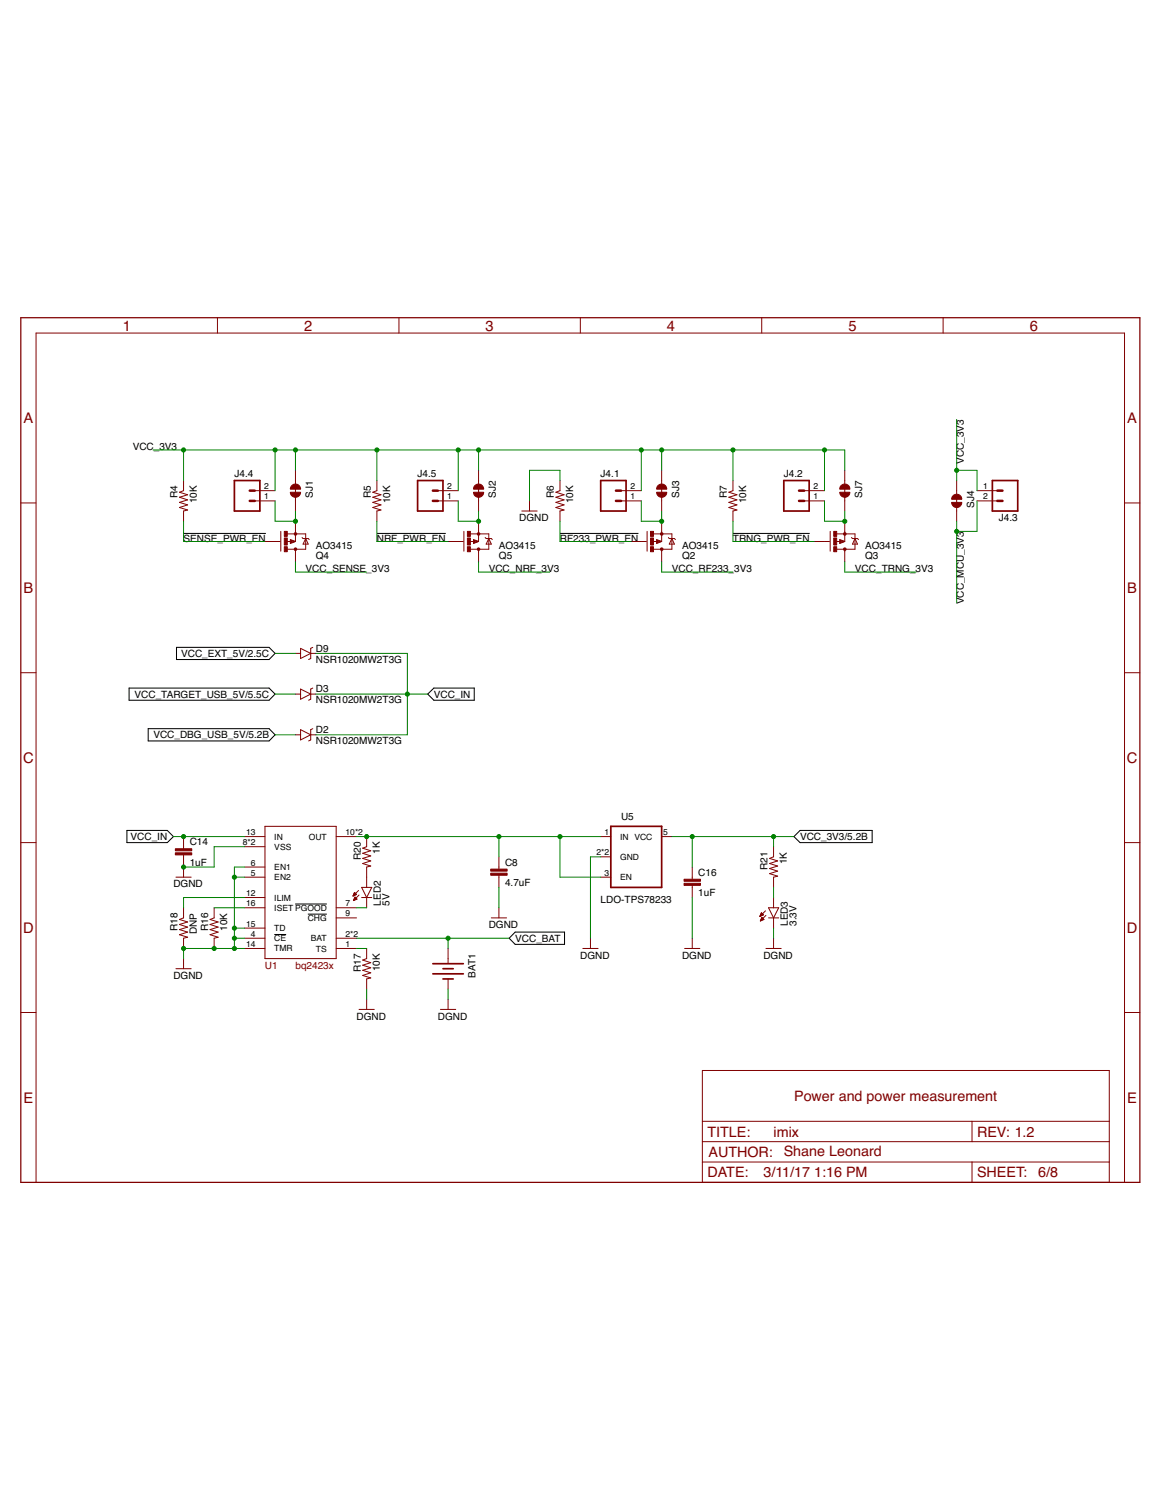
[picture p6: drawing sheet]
<svg xmlns="http://www.w3.org/2000/svg" width="216mm" height="279mm" viewBox="0 0 216 279" stroke-linecap="round" stroke-linejoin="round" font-family="sans-serif">
<g fill="none" stroke="#000" stroke-width=".19">
<path d="M34.2 99.3h15.3M70.1 99.3h12.9M104.2 99.3h14.6M136.4 99.3h14.3M24 128.1h26.1l1.1 1.1-1.1 1.1h-26.1zM27.6 135.6h22.5l1.1 1.2-1.1 1.1h-22.5zM32.9 120.5h17.2l1.1 1.1-1.1 1.2h-17.2zM79.6 129.2l1.2-1.1h7.5v2.2h-7.5zM23.6 154.6h7.5l1.2 1.1-1.2 1.1h-7.5zM147.8 155.7l1.1-1.1h13.4v2.2h-13.4zM51.1 173.9h2.2M54.9 168.3h5.9"/>
<path d="M57.3 170.2h3.5M95.9 173.5h9.2v2.3h-9.2l-1.1-1.2z"/>
</g>
<path d="M43.6 89.5h4.8v5.6h-4.8zM77.7 89.5h4.7v5.6h-4.7zM111.8 89.5h4.7v5.6h-4.7zM145.9 89.5h4.7v5.6h-4.7zM184.7 89.5h4.7v5.6h-4.7zM113.7 153.8h9.4v11.4h-9.4zM80.6 179.4h5.6M80.6 181.3h5.6M82.4 180.3h1.9M82.4 182.2h1.9" fill="none" stroke="#800000" stroke-width=".32"/>
<g fill="none" stroke="#800000" stroke-width=".19">
<path d="M40.5 59.1v2.9M74.3 59.1v2.9M108 59.1v2.9M141.8 59.1v2.9M175.5 59.1v2.9M3.9 93.6h2.8M34.2 89.5v1.8l-.8 .3 1.5 .5-1.5 .5 1.5 .4-1.5 .5 1.5 .5-1.5 .5 1.5 .4-.7 .2v1.9M47.4 93.2h3.8M47.4 91.3h3.8M52.3 98.9v3.7M53.5 99.4h3.4v2.8h-3.4M55 87.5v2.6"/>
<path d="M55 90.8v1.3M55 92.6v2.5M55 97v3.8M70.1 89.5v1.8l-.7 .3 1.5 .5-1.5 .5 1.5 .4-1.5 .5 1.5 .5-1.5 .5 1.5 .4-.8 .2v1.9M81.5 93.2h3.8M81.5 91.3h3.8M86.3 98.9v3.7M87.6 99.4h3.4v2.8h-3.4M89.1 87.5v2.6M89.1 90.8v1.3M89.1 92.6v2.5M89.1 97v3.8"/>
<path d="M97.1 95.1h2.9M98.6 93.2v1.9M104.2 89.5v1.8l-.7 .3 1.5 .5-1.5 .5 1.5 .4-1.5 .5 1.5 .5-1.5 .5 1.5 .4-.8 .2v1.9M115.6 93.2h3.8M115.6 91.3h3.8M120.4 98.9v3.7M121.6 99.4h3.5v2.8h-3.4M123.1 87.5v2.6M123.1 90.8v1.3M123.1 92.6v2.5M123.1 97v3.8M136.4 89.5v1.8l-.7 .3 1.5 .5-1.5 .5 1.5 .4-1.5 .5 1.5 .5-1.5 .5 1.5 .4-.8 .2v1.9"/>
<path d="M149.7 93.2h3.8M149.7 91.3h3.8M154.5 98.9v3.7M155.7 99.4h3.4v2.8h-3.4M157.2 87.5v2.6M157.2 90.8v1.3M157.2 92.6v2.5M157.2 97v3.8M178.1 89.5v2.5M178.1 92.7v1.3M178.1 94.5v2.5M181.8 93.2h3.8"/>
<path d="M181.8 91.3h3.8M209.3 93.6h2.9M49.3 100.8h2.9M53.5 100.8h.6M54 100.4l1 .4-1 .4zM55 102.2v2.4M56.2 100.1l.2 .1h1l.2 .2M56.9 100.2l.5 1.1h-1zM83.4 100.8h2.8M87.6 100.8h.6M88.1 100.4l1 .4-1 .4zM89.1 102.2v2.4"/>
<path d="M90.3 100.1l.2 .1h.9l.2 .2M91 100.2l.4 1.1h-.9zM117.5 100.8h2.8M121.6 100.8h.7M122.2 100.4l.9 .4-.9 .4zM123.1 102.2v2.4M124.4 100.1l.2 .1h.9l.2 .2M125.1 100.2l.4 1.1h-.9zM151.6 100.8h2.8M155.7 100.8h.7M156.3 100.4l.9 .4-.9 .4zM157.2 102.2v2.4"/>
<path d="M158.5 100.1l.2 .1h.9l.2 .2M159.1 100.2l.5 1.1h-.9zM3.9 125.2h2.8M55 121.6h.9M55 129.2h.9M55 136.8h.9M55.9 120.7l1.9 .9-1.9 1zM55.9 128.3l1.9 .9-1.9 1zM55.9 135.8l1.9 1-1.9 .9zM57.8 121.6h1M57.8 129.2h1M57.8 136.8h1"/>
<path d="M58.2 120.5l-.4 .2v1.9l-.4 .2M58.2 128.1l-.4 .2v1.9l-.4 .1M58.2 135.6l-.4 .2v1.9l-.4 .2M209.3 125.2h2.9M3.9 156.8h2.8M34.2 155.7v2.3M34.2 159.1v4.2M45.5 155.7h3.8M45.5 157.6h3.8M49.3 153.8h13.3v24.6h-13.3zM62.6 155.7h3.8M68.2 155.7v1.9l-.7 .3 1.5 .5-1.5 .4 1.5 .5-1.5 .5 1.5 .5-1.5 .4 1.5 .5-.8 .2v3.8"/>
<path d="M92.9 159.5v2.3M111.8 159.5h1.9M111.8 155.7h1.9M123.1 155.7h2M144 157.6v1.9l-.8 .3 1.5 .5-1.5 .4 1.5 .5-1.5 .5 1.5 .5-1.5 .4 1.5 .5-.7 .2v1.9M209.3 156.8h2.9M32.7 163.3h2.9M34.2 169v1.9l-.8 .3 1.5 .4-1.5 .5 1.5 .5-1.5 .4 1.5 .5-1.5 .5 1.5 .5-.7 .1v2M34.2 178.4v1.9M39.9 169v1.9l-.8 .3 1.5 .4-1.5 .5 1.5 .5-1.5 .4 1.5 .5-1.5 .5 1.5 .5-.7 .1v2M45.5 163.3h3.8M45.5 176.6h3.8"/>
<path d="M45.5 169h3.8M45.5 167.1h3.8M45.5 174.6h3.8M45.5 161.4h3.8M45.5 172.8h3.8M62.6 176.6h3.8M62.6 170.9h3.8M62.6 169h3.8M62.6 174.6h3.8M65.7 166.7h.1M65.8 166.6h.2M65.8 166.6h.4"/>
<path d="M65.8 167.6h.1M65.8 166.5h.5M65.8 167.5h.2M65.9 166.4h.4M65.9 167.4h.3M65.9 166.3h.3M65.9 167.4h.5M65.9 166.2h.2M65.9 167.3h.5M66 166.1l-.3 .7M66 166.1l.4 .4-.7 .3M66 166.2h.1"/>
<path d="M66 167.2h.3M66 167.1h.2M66 167h.1M66.1 167l.3 .4-.6 .2zM66.7 165.8l-1 1M66.8 166.6l-1 1M67.3 165.2h1.9l-1 1.9zM67.3 167.1h1.9M68.2 167.1v1.9M68.2 176.6v1.8l-.7 .3 1.5 .5-1.5 .5 1.5 .4-1.5 .5 1.5 .5-1.5 .5 1.5 .4-.8 .2v1.9M83.4 176.6v2.6M91.4 170.9h2.9"/>
<path d="M92.9 162.9v2.3M92.9 169v1.9M108.5 176.6h2.8M109.9 174.6v2M111.8 163.3h1.9M127.4 176.6h2.9M128.8 161.4v2.3M128.8 164.8v2.3M128.8 174.6v2M141.4 170.6h.1M141.5 170.5h.1M141.5 170.4h.3"/>
<path d="M141.5 170.3h.5M141.5 171.4h.1M141.6 170.2h.4M141.6 171.3h.2M141.6 171.2h.4M141.6 170.1h.3M141.6 171.1h.6M141.7 170h.1M141.7 171.1h.4M141.7 169.9l.4 .4-.7 .3zM141.7 171h.3M141.8 170.9h.1"/>
<path d="M141.8 170.8h.1M142.2 171.2l-.4-.4-.3 .6M142.2 171.2l-.7 .2M142.5 169.5l-1.1 1.1M142.6 176.6h2.8M142.6 170.4l-1.1 1M143 169h1.9l-.9 1.9zM143 170.9h1.9M144 167.1v1.9M144 170.9v1.9M144 174.6v2M3.9 188.5h2.8"/>
<path d="M32.7 180.3h2.9M66.8 187.9h2.9M68.2 186v1.9M82 187.9h2.8M83.4 182.2v1.9M83.4 186v1.9M130.7 199.3h75.8v20.8h-75.8zM209.3 188.5h2.9M130.7 212.5h75.8M130.7 216.3h75.8M130.7 208.7h75.8M180.9 208.7v3.8"/>
<path d="M180.9 216.3v3.8M6.7 220.1v-158.1h202.6v158.1"/>
</g>
<g fill="#800000" stroke="#800000" stroke-width=".19">
<path d="M127.3 164.4h3.1v.4h-3.1z"/>
<path d="M127.3 163.7h3.1v.3h-3.1z"/>
<path d="M32.6 158.7h3.1v.4h-3.1z"/>
<path d="M32.6 158h3.1v.4h-3.1z"/>
<path d="M52.9 98.9h.6v.9h-.6z"/>
<path d="M52.9 101.8h.6v.9h-.6z"/>
<path d="M52.9 100.1h.6v1.4h-.6z"/>
<path d="M87 98.9h.5v.9h-.5z"/>
<path d="M87 101.8h.5v.9h-.5z"/>
<path d="M87 100.1h.5v1.4h-.5z"/>
<path d="M121.1 98.9h.5v.9h-.5z"/>
<path d="M121.1 101.8h.5v.9h-.5z"/>
<path d="M121.1 100.1h.5v1.4h-.5z"/>
<path d="M155.2 98.9h.5v.9h-.5z"/>
<path d="M155.2 101.8h.5v.9h-.5z"/>
<path d="M155.2 100.1h.5v1.4h-.5z"/>
<path d="M91.3 162.5h3.1v.4h-3.1z"/>
<path d="M91.3 161.8h3.1v.4h-3.1z"/>
</g>
<path d="M3.9 59.1h208.3v161h-208.3zM54.1 100.6l.7 .2-.7 .2v-.2h.2M88.2 100.6l.7 .2-.7 .2v-.2h.2M122.3 100.6l.7 .2-.7 .2v-.2h.2M156.4 100.6l.7 .2-.7 .2v-.2h.2" fill="none" stroke="#800000" stroke-width=".23"/>
<g fill="#800000" stroke="#800000" stroke-width=".19">
<path d="M54.8 99.2h.4v.4h-.4z" fill-rule="evenodd"/>
<path d="M54.8 102h.4v.4h-.4z" fill-rule="evenodd"/>
<path d="M88.9 99.2h.3v.4h-.3z" fill-rule="evenodd"/>
<path d="M88.9 102h.3v.4h-.3z" fill-rule="evenodd"/>
<path d="M123 99.2h.3v.4h-.3z" fill-rule="evenodd"/>
<path d="M123 102h.3v.4h-.3z" fill-rule="evenodd"/>
<path d="M55 91.6h.9v.4l-.3 .4-.6 .2z" fill-rule="evenodd"/>
<path d="M54 91.6h1v1l-.4-.1-.4-.3z" fill-rule="evenodd"/>
<path d="M54.3 90.4a.95 .95 0 0 1 1-.3 .95 .95 0 0 1 .6 1h-1.9z" fill-rule="evenodd"/>
<path d="M89.1 91.6h.9v.4l-.3 .4-.6 .2z" fill-rule="evenodd"/>
<path d="M88.1 91.6h1v1l-.4-.1a.86 .86 0 0 1-.6-.9z" fill-rule="evenodd"/>
<path d="M88.3 90.4a.95 .95 0 0 1 1.1-.3 .95 .95 0 0 1 .6 1h-1.9z" fill-rule="evenodd"/>
<path d="M123.1 91.6h1l-.1 .4-.3 .4-.6 .2z" fill-rule="evenodd"/>
<path d="M122.2 91.6h.9v1l-.5-.2-.3-.4z" fill-rule="evenodd"/>
<path d="M122.4 90.4a.95 .95 0 0 1 1.1-.3 .95 .95 0 0 1 .6 1h-1.9z" fill-rule="evenodd"/>
<path d="M178.1 93.5h.9l-.2 .6-.4 .3-.3 .1z" fill-rule="evenodd"/>
<path d="M177.1 93.5h1v1l-.6-.2-.3-.4z" fill-rule="evenodd"/>
<path d="M177.3 92.3a.95 .95 0 0 1 1.1-.2 .95 .95 0 0 1 .6 .8h-1.9z" fill-rule="evenodd"/>
<path d="M157.1 99.2h.3v.4h-.3z" fill-rule="evenodd"/>
<path d="M157.1 102h.3v.4h-.3z" fill-rule="evenodd"/>
<path d="M157.2 91.6h1l-.1 .4-.3 .4-.6 .2z" fill-rule="evenodd"/>
<path d="M156.3 91.6h.9v1l-.3-.1-.4-.3z" fill-rule="evenodd"/>
<path d="M156.5 90.4a.95 .95 0 0 1 1.1-.3 .95 .95 0 0 1 .6 1h-1.9z" fill-rule="evenodd"/>
</g>
<path d="M46.5 91.3h.9M46.5 93.2h.9M80.6 91.3h.9M80.6 93.2h.9M114.6 91.3h1M114.6 93.2h1M148.7 91.3h1M148.7 93.2h1M185.6 91.3h1M185.6 93.2h1" fill="none" stroke="#800000" stroke-width=".47"/>
<g fill="none" stroke="#008000" stroke-width=".19">
<path d="M178.1 78.1v11.4M28.5 83.8h128.7v3.7M34.2 83.8v5.7M34.2 97v3.8h15.1M51.2 93.2v3.8h3.8v-1.9M51.2 83.8v7.5M55 83.8v3.7M70.1 83.8v5.7M70.1 97v3.8h13.3M85.3 93.2v3.8h3.8v-1.9M85.3 83.8v7.5M89.1 83.8v3.7"/>
<path d="M104.2 89.5v-2h-5.6v5.7M104.2 97v3.8h13.3M119.4 93.2v3.8h3.7v-1.9M119.4 83.8v7.5M123.1 83.8v3.7M136.4 83.8v5.7M136.4 97v3.8h15.2M153.5 93.2v3.8h3.7v-1.9M153.5 83.8v7.5M178.1 87.5h3.7v3.8M178.1 97v15.2M181.8 93.2v5.7h-3.7"/>
<path d="M55 104.6v1.9h13.2M89.1 104.6v1.9h13.2M123.1 104.6v1.9h13.3M157.2 104.6v1.9h13.3M51.2 136.8h3.8M51.2 129.2h3.8M51.2 121.6h3.8M58.8 121.6h17v15.2h-17M58.8 129.2h20.8M32.3 155.7h13.2M45.5 157.6h-5.6v3.8h-5.7M66.4 155.7h45.4"/>
<path d="M92.9 155.7v3.8M104.2 155.7v7.6h7.6M111.8 159.5h-1.9v15.1M125.1 155.7h22.7M128.8 155.7v5.7M144 155.7v1.9M39.9 169h5.6M43.6 172.8h1.9M43.6 174.6h1.9M43.6 163.3h1.9M45.5 161.4h-1.9v15.2M45.5 167.1h-11.3v1.9"/>
<path d="M45.5 176.6h-11.3v1.8M66.4 174.6h28.4M66.4 176.6h1.8M66.4 169h1.8M83.4 174.6v2M92.9 165.2v3.8M128.8 167.1v7.5M144 165.2v1.9M144 172.8v1.8M68.2 184.1v1.9M83.4 184.1v1.9"/>
</g>
<g fill="#008000" stroke="#008000" stroke-width=".19">
<circle cx="34.2" cy="161.4" r=".38"/>
<circle cx="43.6" cy="174.6" r=".38"/>
<circle cx="43.6" cy="176.6" r=".38"/>
<circle cx="39.9" cy="176.6" r=".38"/>
<circle cx="34.2" cy="176.6" r=".38"/>
<circle cx="43.6" cy="172.8" r=".38"/>
<circle cx="43.6" cy="163.3" r=".38"/>
<circle cx="83.4" cy="174.6" r=".38"/>
<circle cx="178.1" cy="87.5" r=".38"/>
<circle cx="89.1" cy="83.8" r=".38"/>
<circle cx="55" cy="83.8" r=".38"/>
<circle cx="51.2" cy="83.8" r=".38"/>
<circle cx="85.3" cy="83.8" r=".38"/>
<circle cx="119.4" cy="83.8" r=".38"/>
<circle cx="123.1" cy="83.8" r=".38"/>
<circle cx="153.5" cy="83.8" r=".38"/>
<circle cx="34.2" cy="83.8" r=".38"/>
<circle cx="70.1" cy="83.8" r=".38"/>
<circle cx="136.4" cy="83.8" r=".38"/>
<circle cx="128.8" cy="155.7" r=".38"/>
<circle cx="144" cy="155.7" r=".38"/>
<circle cx="104.2" cy="155.7" r=".38"/>
<circle cx="68.2" cy="155.7" r=".38"/>
<circle cx="92.9" cy="155.7" r=".38"/>
<circle cx="75.8" cy="129.2" r=".38"/>
<circle cx="34.2" cy="155.7" r=".38"/>
<circle cx="178.1" cy="98.9" r=".38"/>
<circle cx="55" cy="97" r=".38"/>
<circle cx="89.1" cy="97" r=".38"/>
<circle cx="123.1" cy="97" r=".38"/>
<circle cx="157.2" cy="97" r=".38"/>
</g>
<g font-size="2.7" fill="#800000">
<text x="22.8" y="61.5">1</text>
<text x="56.6" y="61.5">2</text>
<text x="90.4" y="61.5">3</text>
<text x="124.1" y="61.5">4</text>
<text x="157.9" y="61.5">5</text>
<text x="191.7" y="61.5">6</text>
<text x="4.4" y="78.8">A</text>
<text x="209.8" y="78.8">A</text>
<text x="4.4" y="110.4">B</text>
<text x="209.8" y="110.4">B</text>
<text x="4.3" y="142">C</text>
<text x="209.8" y="142">C</text>
<text x="4.3" y="173.6">D</text>
<text x="209.8" y="173.6">D</text>
<text x="4.4" y="205.3">E</text>
<text x="147.8" y="204.9">Power and power measurement</text>
<text x="209.8" y="205.3">E</text>
<text x="131.7" y="211.6">TITLE:</text>
<text x="131.9" y="215.4">AUTHOR:</text>
<text x="144" y="211.6">imix</text>
<text x="145.9" y="215.2">Shane Leonard</text>
<text x="181.8" y="211.6">REV: 1.2</text>
<text x="131.7" y="219.1">DATE:</text>
<text x="142.1" y="219.1">3/11/17</text>
<text x="151.5" y="219.1">1:16 PM</text>
<text x="181.8" y="219.1">SHEET:</text>
<text x="193.2" y="219.1">6/8</text>
</g>
<g font-size="1.9">
<text x="24.7" y="83.8">VCC_3V3</text>
<text x="43.6" y="88.9">J4.4</text>
<text x="77.7" y="88.9">J4.5</text>
<text x="111.8" y="88.9">J4.1</text>
<text x="145.9" y="88.9">J4.2</text>
<text x="179.4" y="86.4" transform="rotate(-90 179.4 86.4)">VCC_3V3</text>
<text x="33.1" y="92.8" transform="rotate(-90 33.1 92.8)">R4</text>
<text x="36.6" y="93.7" transform="rotate(-90 36.6 93.7)">10K</text>
<text x="58.2" y="92.7" transform="rotate(-90 58.2 92.7)">SJ1</text>
<text x="69" y="92.8" transform="rotate(-90 69 92.8)">R5</text>
<text x="72.6" y="93.7" transform="rotate(-90 72.6 93.7)">10K</text>
<text x="92.3" y="92.7" transform="rotate(-90 92.3 92.7)">SJ2</text>
<text x="103.1" y="92.8" transform="rotate(-90 103.1 92.8)">R6</text>
<text x="106.7" y="93.7" transform="rotate(-90 106.7 93.7)">10K</text>
<text x="126.4" y="92.7" transform="rotate(-90 126.4 92.7)">SJ3</text>
<text x="135.3" y="92.8" transform="rotate(-90 135.3 92.8)">R7</text>
<text x="138.9" y="93.7" transform="rotate(-90 138.9 93.7)">10K</text>
<text x="160.5" y="92.7" transform="rotate(-90 160.5 92.7)">SJ7</text>
<text x="181.3" y="94.6" transform="rotate(-90 181.3 94.6)">SJ4</text>
<text x="34.2" y="100.8">SENSE_PWR_EN</text>
<text x="70.1" y="100.8">NRF_PWR_EN</text>
<text x="96.6" y="97">DGND</text>
<text x="104.2" y="100.8">RF233_PWR_EN</text>
<text x="136.4" y="100.8">TRNG_PWR_EN</text>
<text x="185.9" y="97">J4.3</text>
<text x="56.9" y="106.5">VCC_SENSE_3V3</text>
<text x="58.8" y="102.1">AO3415</text>
<text x="58.8" y="104">Q4</text>
<text x="91" y="106.5">VCC_NRF_3V3</text>
<text x="92.9" y="102.1">AO3415</text>
<text x="92.9" y="104">Q5</text>
<text x="125" y="106.5">VCC_RF233_3V3</text>
<text x="126.9" y="102.1">AO3415</text>
<text x="126.9" y="104">Q2</text>
<text x="159.1" y="106.5">VCC_TRNG_3V3</text>
<text x="161" y="102.1">AO3415</text>
<text x="161" y="104">Q3</text>
<text x="179.4" y="112.5" transform="rotate(-90 179.4 112.5)">VCC_MCU_3V3</text>
<text x="33.7" y="122.3">VCC_EXT_5V/2.5C</text>
<text x="58.8" y="123.4">NSR1020MW2T3G</text>
<text x="58.8" y="121.3">D9</text>
<text x="25.1" y="129.9">VCC_TARGET_USB_5V/5.5C</text>
<text x="58.8" y="130.9">NSR1020MW2T3G</text>
<text x="58.8" y="128.8">D3</text>
<text x="80.7" y="129.9">VCC_IN</text>
<text x="28.5" y="137.5">VCC_DBG_USB_5V/5.2B</text>
<text x="58.8" y="136.4">D2</text>
<text x="58.8" y="138.5">NSR1020MW2T3G</text>
<text x="115.6" y="152.7">U5</text>
<text x="24.3" y="156.4">VCC_IN</text>
<text x="35.3" y="161.1">1uF</text>
<text x="35.3" y="157.3">C14</text>
<text x="67.1" y="160.1" transform="rotate(-90 67.1 160.1)">R20</text>
<text x="70.7" y="158.9" transform="rotate(-90 70.7 158.9)">1K</text>
<text x="94" y="161.1">C8</text>
<text x="142.9" y="162" transform="rotate(-90 142.9 162)">R21</text>
<text x="146.4" y="160.8" transform="rotate(-90 146.4 160.8)">1K</text>
<text x="148.9" y="156.4">VCC_3V3/5.2B</text>
<text x="32.3" y="165.2">DGND</text>
<text x="94" y="164.9">4.7uF</text>
<text x="130" y="166.8">1uF</text>
<text x="130" y="163">C16</text>
<text x="33.1" y="173.3" transform="rotate(-90 33.1 173.3)">R18</text>
<text x="36.6" y="173.9" transform="rotate(-90 36.6 173.9)">DNP</text>
<text x="38.7" y="173.3" transform="rotate(-90 38.7 173.3)">R16</text>
<text x="42.3" y="173.2" transform="rotate(-90 42.3 173.2)">10K</text>
<text x="70.9" y="168.6" transform="rotate(-90 70.9 168.6)">LED2</text>
<text x="72.5" y="168.6" transform="rotate(-90 72.5 168.6)">5V</text>
<text x="91" y="172.8">DGND</text>
<text x="111.8" y="168">LDO-TPS78233</text>
<text x="146.6" y="172.4" transform="rotate(-90 146.6 172.4)">LED3</text>
<text x="148.2" y="172.4" transform="rotate(-90 148.2 172.4)">3.3V</text>
<text x="95.9" y="175.3">VCC_BAT</text>
<text x="108" y="178.4">DGND</text>
<text x="126.9" y="178.4">DGND</text>
<text x="142.1" y="178.4">DGND</text>
<text x="32.3" y="182.2">DGND</text>
<text x="67.1" y="180.9" transform="rotate(-90 67.1 180.9)">R17</text>
<text x="70.7" y="180.8" transform="rotate(-90 70.7 180.8)">10K</text>
<text x="88.5" y="182" transform="rotate(-90 88.5 182)">BAT1</text>
<text x="66.4" y="189.8">DGND</text>
<text x="81.5" y="189.8">DGND</text>
</g>
<g font-size="1.9" fill="#800000">
<text x="49.3" y="180.3">U1</text>
<text x="55" y="180.3">bq2423x</text>
</g>
<g font-size="1.6">
<text x="49.2" y="93">1</text>
<text x="49.2" y="91.1">2</text>
<text x="83.2" y="93">1</text>
<text x="83.2" y="91.1">2</text>
<text x="117.3" y="93">1</text>
<text x="117.3" y="91.1">2</text>
<text x="151.4" y="93">1</text>
<text x="151.4" y="91.1">2</text>
<text x="183" y="91.1">1</text>
<text x="183" y="93">2</text>
<text x="45.8" y="155.4">13</text>
<text x="64.3" y="155.4">10*2</text>
<text x="112.5" y="155.4">1</text>
<text x="123.4" y="155.4">5</text>
<text x="45.2" y="157.3">8*2</text>
<text x="46.7" y="161.1">6</text>
<text x="51.1" y="162">EN1</text>
<text x="51.1" y="156.3">IN</text>
<text x="51.1" y="158.2">VSS</text>
<text x="57.5" y="156.3">OUT</text>
<text x="111" y="159.2">2*2</text>
<text x="115.4" y="160.1">GND</text>
<text x="115.4" y="156.3">IN VCC</text>
<text x="45.8" y="166.8">12</text>
<text x="46.7" y="163">5</text>
<text x="51.1" y="163.9">EN2</text>
<text x="51.1" y="167.6">ILIM</text>
<text x="112.5" y="163">3</text>
<text x="115.4" y="163.9">EN</text>
<text x="45.8" y="168.7">16</text>
<text x="45.8" y="172.5">15</text>
<text x="51.1" y="169.5">ISET PGOOD</text>
<text x="51.1" y="173.3">TD</text>
<text x="57.3" y="171.4">CHG</text>
<text x="64.3" y="170.6">9</text>
<text x="64.3" y="168.7">7</text>
<text x="45.8" y="176.3">14</text>
<text x="46.7" y="174.4">4</text>
<text x="51.1" y="175.2">CE</text>
<text x="51.1" y="177.1">TMR</text>
<text x="57.9" y="175.2">BAT</text>
<text x="58.8" y="177.1">TS</text>
<text x="64.3" y="174.4">2*2</text>
<text x="64.3" y="176.3">1</text>
</g>
</svg>
